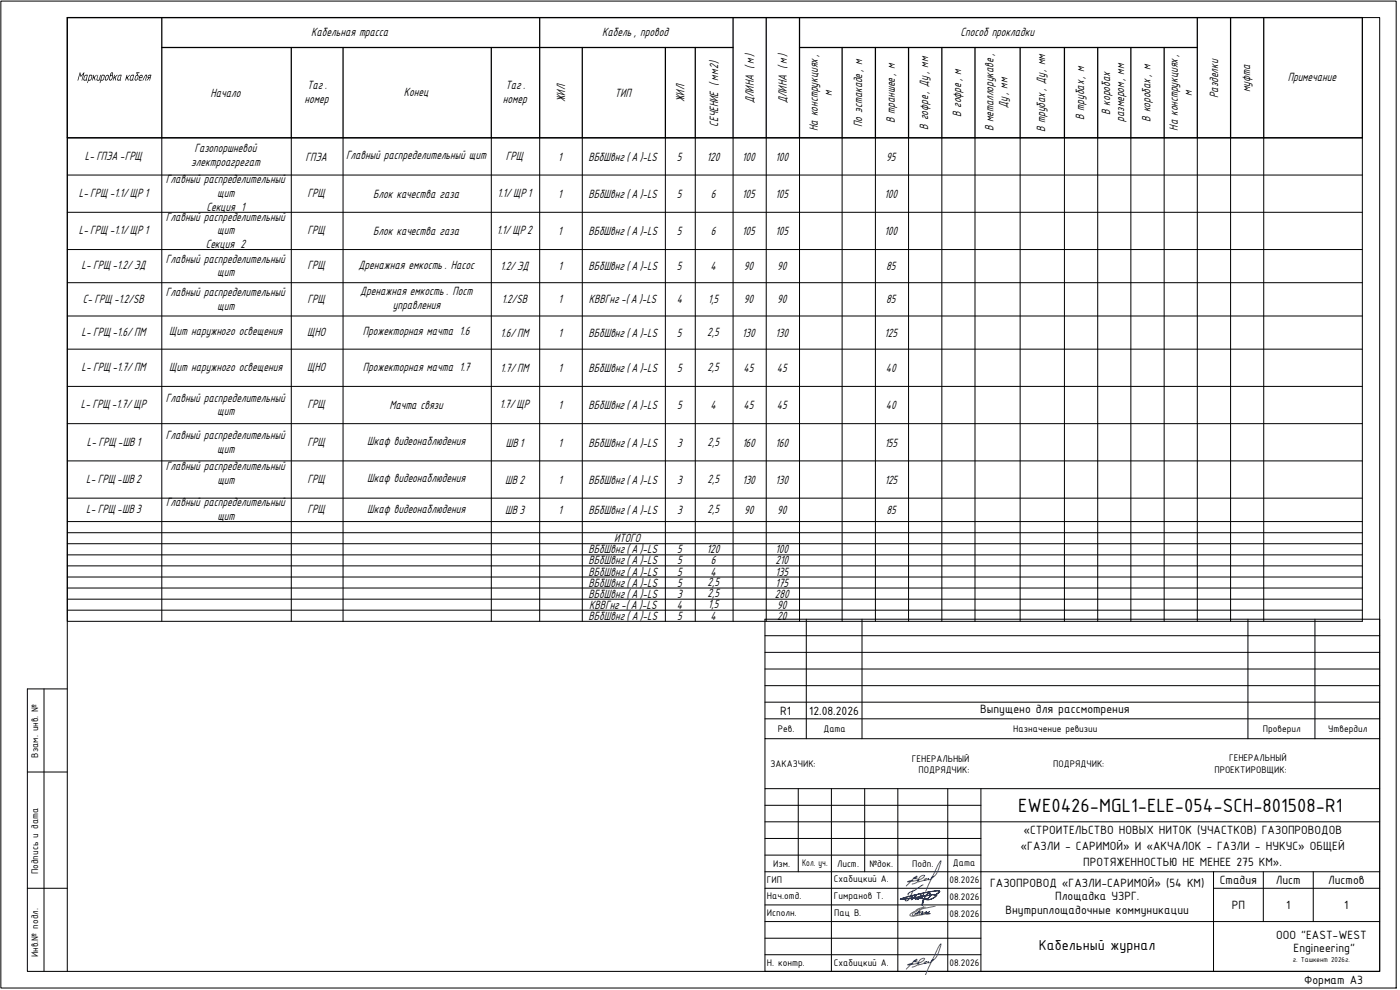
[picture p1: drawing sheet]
<svg xmlns="http://www.w3.org/2000/svg" width="420mm" height="297mm" viewBox="0 0 420 297" stroke-linecap="round" stroke-linejoin="round" font-family="sans-serif">
<!-- layer: 0 -->
<g fill="#000">
<path d="M38 22.5h.2l-.2 .8 1-.8-.6 .7 .2 .8-.1 .2-.4-.8-.5 .8zM43.6 22.5h.6l-.4 1.6-.2 .1 .3-1.5h-.2l-.9 1.5z"/>
<path d="M35.7 22.7l-.3 1 .1 .2 .5-.1 .3-1.1zM35.5 22.7l.4-.3 .6 .1-.3 1.7h-.8l-.2-.2z"/>
<path d="M39.4 22.8l-.3 1 .4 .1 .5-1.2zM39.2 22.7l.5-.3 .6 .1-.4 1.7-1-.1z"/>
<path d="M40.9 21.7h1v.2l-.7 .1 .4 1.1-.3 .8-.6 .3-.3-.3 .2-.9 .6-.6zM41 22.7l-.4 .9 .2 .3 .3-.2 .3-.6-.1-.4z"/>
<path d="M42.2 22.8l-.2 .4h.5l.1-.4zM41.9 22.8l.5-.4 .4 .2-.1 .8h-.8l-.1 .3 .1 .2h.6l-.1 .3-.8-.2z"/>
<path d="M44.5 22.6l.9-.1-.5 1.7 .1-.8-1 .8 .5-.8-.2-.2zM44.7 22.7l-.2 .4 .5 .1 .2-.5z"/>
</g>
<g fill="none" stroke="#000" stroke-width=".38">
<path d="M20.2 5.3h388.7v36h-388.7zM48.6 14.3h171.4M48.6 5.3v36M87.4 14.3v27M103 14.3v27M147.4 14.3v27M162 5.3v36M174.8 14.3v27M199.7 14.3v27M208.7 14.3v27M220 5.3v36M230 5.3v36"/>
<path d="M239.9 14.3h119.4M239.9 5.3v36M252.7 14.3v27M262.7 14.3v27M272.7 14.3v27M282.7 14.3v27M292.6 14.3v27M306.2 14.3v27M319.4 14.3v27M329.4 14.3v27M339.4 14.3v27M349.4 14.3v27"/>
<path d="M359.3 5.3v36M369.3 5.3v36M379.3 5.3v36"/>
</g>
<g fill="none" stroke="#000" stroke-width=".3">
<path d="M.3 .3h418.7v296.1h-418.7zM20.2 5.3h393.9v286.2h-393.9zM20.2 41.3h388.7v145.1h-388.7zM20.2 52.5h388.7M48.6 41.3v145.1M87.4 41.3v145.1M103 41.3v145.1M147.4 41.3v145.1M162 41.3v145.1M174.8 41.3v145.1M199.7 41.3v145.1M208.7 41.3v145.1"/>
<path d="M220 41.3v145.1M230 41.3v145.1M239.9 41.3v145.1M252.7 41.3v145.1M262.7 41.3v145.1M272.7 41.3v145.1M282.7 41.3v145.1M292.6 41.3v145.1M306.2 41.3v145.1M319.4 41.3v145.1M329.4 41.3v145.1M339.4 41.3v145.1"/>
<path d="M349.4 41.3v145.1M359.3 41.3v145.1M369.3 41.3v145.1M379.3 41.3v145.1M20.2 63.7h388.7M20.2 74.9h388.7M20.2 84.8h388.7M20.2 94.8h388.7M20.2 104.8h388.7M20.2 115.9h388.7M20.2 127.1h388.7M20.2 138.3h388.7"/>
<path d="M20.2 149.5h388.7M20.2 156.5h388.7M20.2 159.8h388.7M20.2 163.1h388.7M20.2 166.5h388.7M20.2 169.8h388.7M20.2 173.1h388.7M20.2 176.4h388.7M20.2 179.8h388.7M20.2 183.1h388.7M229.6 195.7h184.5M229.6 190.7h184.5"/>
<path d="M242 185.8v35.8M258.7 185.8v35.8M374.5 185.8v35.8M394.6 185.8v35.8M13.2 206.7v84.8M20.2 206.7h-12v84.8h12M229.6 215.7h184.5M229.6 210.7h184.5M229.6 205.7h184.5M229.6 200.7h184.5M8.2 231.6h12M229.6 236.6h184.5v54.9h-184.5z"/>
<path d="M229.6 221.6v15M239.6 236.6v25M249.5 236.6v54.9M259.5 236.6v25M269.5 236.6v54.9M284.4 236.6v54.9M294.4 236.6v54.9M414.1 221.6h-184.5v-35.8h184.5v50.8M229.6 246.6h184.5M229.6 251.6h64.8M229.6 241.6h64.8M229.6 256.6h64.8"/>
<path d="M8.2 266.5h12M229.6 276.5h184.5M229.6 261.6h184.5M229.6 266.5h64.8M229.6 271.5h64.8M364.2 266.5h49.9M364.2 261.6v29.9M379.1 261.6v14.9M394.1 261.6v14.9M229.6 281.5h64.8M229.6 286.5h64.8"/>
</g>
<path d="M276 273.9l.9-.4a.92 .92 0 0 1-1.1 .8zM277.2 272l-3.1 2.8a.66 .66 0 0 1-.2-.7 .66 .66 0 0 1 .6-.4l.4 .5 1.2-.7-1 1.2M277.7 272.2a3.6 3.6 0 0 0-2.8 1l.1 .3M280.7 271.9l-3.6 .7a6.8 6.8 0 0 0-4.1 2l.1 .1a13.2 13.2 0 0 0 5.3-.6h.8l-.7 .2-.6-.2 1.1-.6-.3 .3-1.1 .1 .4-.4-1.5 .7 .5-.5" fill="none" stroke="#3f00ff" stroke-width=".3"/>
<!-- layer: LAYER_1 -->
<path d="M273.7 265.2l1.6-.5a.45 .45 0 0 0 .4-.4 .45 .45 0 0 0-.2-.5l-1.4-.3a.83 .83 0 0 0 1.1-.6l-.5 .1-2.7 2.8M277.9 263.7l-.3 .3-2.1 .5a1.77 1.77 0 0 1 2-1.8v.1a4.3 4.3 0 0 1-3.7 1.6l-1.4 .2 .9-.4h.7M278.3 263.6l-.7 .1-.3 .3a1.11 1.11 0 0 0 1.4-.4l-.1 .3a1.35 1.35 0 0 0 1.4-.9l-.5 .4 .7-.4a4.3 4.3 0 0 0 1.7-3l.5-1.7-1 1.3-3.6 7.8M273.7 290.2l.5-.1a1.41 1.41 0 0 0 1.5-1.2l-1.6-.5a.83 .83 0 0 0 1.1-.5l-.5 .1-2.7 2.8M277.9 288.7a2.16 2.16 0 0 1-2 .7l-.1 .1a.51 .51 0 0 1-.4-.5 .51 .51 0 0 1 .4-.5l.6-.7 .7-.3 .4 .1a2.52 2.52 0 0 1-2.4 1.5l-2.7 .4 .9-.4h.7M278.3 288.5l-.7 .2-.3 .4 .9-.1 .5-.5-.1 .3a1.35 1.35 0 0 0 1.4-.8l-.5 .3 .8-.4a4.4 4.4 0 0 0 1.6-3l.5-1.7-1 1.4-3.6 7.7" fill="none" stroke="#003fff" stroke-width=".3"/>
<path d="M270.3 269.7h1.5l8.2-1.3 1.1 .1-.4 .6-1.5 .8h-1.1l-.9-.2-.4 1.9 .9-2.8 .8-.7h.6v.8l-.6 .7-.9 .1-.8-.2 .3-1-.4 .9-.5 .2-.1-.4 .3-.7-.8 1.2a.25 .25 0 0 1-.4 .1 .25 .25 0 0 1 0-.4l-.3 .4-.2-.2-.1-.5 .3-.6-1.4 1.4 .4-1.3-.4 1.3 1.4-1.4-.3 .6 .1 .5 .2 .2 .3-.4a.31 .31 0 0 0 .3 .5 .31 .31 0 0 0 .3-.4l.6-1-.3 .7 .1 .4 .5-.2 .5-.9-.4 1 .8 .2 .9-.1 .6-.7 .1-.7-.6-.2-.9 .8-.9 2.8 .4-1.9 .9 .2h1.1l1.9-1.1a.3 .3 0 0 0-.1-.4 .3 .3 0 0 0-.4 0l-10.4 1.5 1.7-.7 6.5-1.5 2.7-.4 .9 .1-.4 .6-1.3 .7 1.3-.7 .4-.6-.9-.1-2.7 .4zM274.1 267.1l-1.3 2.8-1 .4-.1-.4 .2-.2M277 265.5l-2.5 1.7-1.7 .6-.3 .5 .1 .3" fill="none" stroke="#00f" stroke-width=".3"/>
<text font-size="6.2" x="305.6" y="243.6">EWE0426-MGL1-ELE-054-SCH-801508-R1</text>
<text font-size="4.6" x="311.8" y="285">Кабельный журнал</text>
<g font-size="4">
<text x="93.4" y="10.7">Кабельная трасса</text>
<text x="180.8" y="10.7">Кабель, провод</text>
<text x="288.2" y="10.7">Способ прокладки</text>
<text x="23.1" y="24.2">Маркировка кабеля</text>
<text x="63.2" y="29">Начало</text>
<text x="92.2" y="26.6">Таг.</text>
<text x="121.2" y="28.9">Конец</text>
<text x="151.7" y="26.6">Таг .</text>
<text x="184.5" y="29">ТИП</text>
<text x="249.7" y="28.8" transform="rotate(-90 249.7 28.8)">м</text>
<text x="357.7" y="28.8" transform="rotate(-90 357.7 28.8)">м</text>
<text x="365.6" y="29.4" transform="rotate(-90 365.6 29.4)">Разделки</text>
<text x="375.2" y="27.7" transform="rotate(-90 375.2 27.7)">муфта</text>
<text x="386.5" y="24.2">Примечание</text>
<text x="91.4" y="30.8">номер</text>
<text x="150.9" y="30.8">номер</text>
<text x="169.6" y="30.7" transform="rotate(-90 169.6 30.7)">ЖИЛ</text>
<text x="205.4" y="30.7" transform="rotate(-90 205.4 30.7)">ЖИЛ</text>
<text x="226.2" y="30.9" transform="rotate(-90 226.2 30.9)">ДЛИНА ( м)</text>
<text x="236.1" y="30.9" transform="rotate(-90 236.1 30.9)">ДЛИНА ( м)</text>
<text x="288.5" y="35.2" transform="rotate(-90 288.5 35.2)">В гофре, м</text>
<text x="302.3" y="32.5" transform="rotate(-90 302.3 32.5)">Ду, мм</text>
<text x="325.3" y="36" transform="rotate(-90 325.3 36)">В трубах, м</text>
<text x="333.2" y="34.5" transform="rotate(-90 333.2 34.5)">В коробах</text>
<text x="215.6" y="38" transform="rotate(-90 215.6 38)">СЕЧЕНИЕ ( мм2)</text>
<text x="245.5" y="39.3" transform="rotate(-90 245.5 39.3)">На конструкциях,</text>
<text x="258.7" y="38.1" transform="rotate(-90 258.7 38.1)">По эстакаде , м</text>
<text x="268.6" y="36.9" transform="rotate(-90 268.6 36.9)">В траншее, м</text>
<text x="278.6" y="38.9" transform="rotate(-90 278.6 38.9)">В гофре, Ду, мм</text>
<text x="298.2" y="39.5" transform="rotate(-90 298.2 39.5)">В металлорукаве,</text>
<text x="313.7" y="39.7" transform="rotate(-90 313.7 39.7)">В трубах , Ду, мм</text>
<text x="337.4" y="36.5" transform="rotate(-90 337.4 36.5)">размером, мм</text>
<text x="345.3" y="36.5" transform="rotate(-90 345.3 36.5)">В коробах, м</text>
<text x="353.5" y="39.2" transform="rotate(-90 353.5 39.2)">На конструкциях,</text>
<text x="25.5" y="47.9">L-ГПЭА -ГРЩ</text>
<text x="58.3" y="45.7">Газопоршневой</text>
<text x="103.8" y="47.8">Главный распределительный щит</text>
<text x="151.8" y="47.9">ГРЩ</text>
<text x="57.4" y="49.9">электроагрегат</text>
<text x="91.7" y="48.2">ГПЭА</text>
<text x="167.6" y="48.2">1</text>
<text x="176.6" y="48.2">ВБбШвнг( А)-LS</text>
<text x="203.2" y="48.2">5</text>
<text x="212.1" y="48.2">120</text>
<text x="222.8" y="48.2">100</text>
<text x="232.7" y="48.2">100</text>
<text x="266" y="48.2">95</text>
<text x="23.6" y="59.1">L- ГРЩ-1.1/ ЩР 1</text>
<text x="49.8" y="55">Главный распределительный</text>
<text x="65.2" y="59.2">щит</text>
<text x="92.2" y="59.1">ГРЩ</text>
<text x="112" y="59.3">Блок качества газа</text>
<text x="149.3" y="59.1">1.1/ ЩР 1</text>
<text x="167.6" y="59.3">1</text>
<text x="176.6" y="59.3">ВБбШвнг( А)-LS</text>
<text x="203.2" y="59.3">5</text>
<text x="213.3" y="59.3">6</text>
<text x="222.8" y="59.3">105</text>
<text x="232.7" y="59.3">105</text>
<text x="265.5" y="59.3">100</text>
<text x="61.9" y="63.3">Секция 1</text>
<text x="23.6" y="70.3">L- ГРЩ-1.1/ ЩР 1</text>
<text x="49.8" y="66.2">Главный распределительный</text>
<text x="65.2" y="70.3">щит</text>
<text x="92.3" y="70.3">ГРЩ</text>
<text x="112" y="70.5">Блок качества газа</text>
<text x="149.1" y="70.3">1.1/ ЩР2</text>
<text x="167.6" y="70.5">1</text>
<text x="176.6" y="70.5">ВБбШвнг( А)-LS</text>
<text x="203.2" y="70.5">5</text>
<text x="213.3" y="70.5">6</text>
<text x="222.8" y="70.5">105</text>
<text x="232.7" y="70.5">105</text>
<text x="265.5" y="70.5">100</text>
<text x="61.7" y="74.5">Секция 2</text>
<text x="24.5" y="80.8">L- ГРЩ-1.2/ЭД</text>
<text x="49.8" y="78.8">Главный распределительный</text>
<text x="65.2" y="83">щит</text>
<text x="92.3" y="80.8">ГРЩ</text>
<text x="107.6" y="80.7">Дренажная емкость. Насос</text>
<text x="150.2" y="80.9">1.2/ ЭД</text>
<text x="167.6" y="81.1">1</text>
<text x="176.6" y="81.1">ВБбШвнг( А)-LS</text>
<text x="203.2" y="81.1">5</text>
<text x="213.2" y="81.1">4</text>
<text x="223.3" y="81.1">90</text>
<text x="233.2" y="81.1">90</text>
<text x="266" y="81.1">85</text>
<text x="49.8" y="88.8">Главный распределительный</text>
<text x="108.1" y="88.6">Дренажная емкость . Пост</text>
<text x="24.9" y="90.8">C- ГРЩ-1.2/SB</text>
<text x="65.2" y="92.9">щит</text>
<text x="92.3" y="90.8">ГРЩ</text>
<text x="117.9" y="92.8">управления</text>
<text x="150.6" y="91">1.2/SB</text>
<text x="167.6" y="91">1</text>
<text x="176.8" y="91">КВВГнг-( А)-LS</text>
<text x="203.1" y="91">4</text>
<text x="212.5" y="90.8">1,5</text>
<text x="223.3" y="91">90</text>
<text x="233.2" y="91">90</text>
<text x="266" y="91">85</text>
<text x="24.5" y="100.8">L- ГРЩ-1.6/ПМ</text>
<text x="50.8" y="100.7">Щит наружного освещения</text>
<text x="92.2" y="100.8">ЩНО</text>
<text x="108.9" y="100.7">Прожекторная мачта 1.6</text>
<text x="150.2" y="101">1.6/ ПМ</text>
<text x="167.6" y="101">1</text>
<text x="176.6" y="101">ВБбШвнг( А)-LS</text>
<text x="203.2" y="101">5</text>
<text x="212.3" y="100.8">2,5</text>
<text x="222.8" y="101">130</text>
<text x="232.7" y="101">130</text>
<text x="265.5" y="101">125</text>
<text x="24.5" y="111.4">L- ГРЩ-1.7/ПМ</text>
<text x="50.8" y="111.2">Щит наружного освещения</text>
<text x="92.2" y="111.4">ЩНО</text>
<text x="108.9" y="111.2">Прожекторная мачта 1.7</text>
<text x="150.2" y="111.6">1.7/ ПМ</text>
<text x="167.6" y="111.6">1</text>
<text x="176.6" y="111.6">ВБбШвнг( А)-LS</text>
<text x="203.2" y="111.6">5</text>
<text x="212.3" y="111.4">2,5</text>
<text x="223.2" y="111.6">45</text>
<text x="233.2" y="111.6">45</text>
<text x="265.9" y="111.6">40</text>
<text x="24.3" y="122.5">L- ГРЩ-1.7/ ЩР</text>
<text x="49.8" y="120.5">Главный распределительный</text>
<text x="65.2" y="124.7">щит</text>
<text x="92.3" y="122.5">ГРЩ</text>
<text x="116.9" y="122.8">Мачта связи</text>
<text x="150" y="122.5">1.7/ ЩР</text>
<text x="167.6" y="122.8">1</text>
<text x="176.6" y="122.8">ВБбШвнг( А)-LS</text>
<text x="203.2" y="122.8">5</text>
<text x="213.2" y="122.8">4</text>
<text x="223.2" y="122.8">45</text>
<text x="233.2" y="122.8">45</text>
<text x="265.9" y="122.8">40</text>
<text x="49.8" y="131.7">Главный распределительный</text>
<text x="26.1" y="133.7">L- ГРЩ-ШВ 1</text>
<text x="65.2" y="135.8">щит</text>
<text x="92.3" y="133.7">ГРЩ</text>
<text x="110.2" y="133.6">Шкаф видеонаблюдения</text>
<text x="151.8" y="134">ШВ1</text>
<text x="167.6" y="134">1</text>
<text x="176.6" y="134">ВБбШвнг( А)-LS</text>
<text x="203.2" y="134">3</text>
<text x="212.3" y="133.7">2,5</text>
<text x="222.8" y="134">160</text>
<text x="232.7" y="134">160</text>
<text x="265.5" y="134">155</text>
<text x="49.8" y="141">Главный распределительный</text>
<text x="25.9" y="144.9">L- ГРЩ-ШВ2</text>
<text x="65.2" y="145.1">щит</text>
<text x="92.3" y="144.9">ГРЩ</text>
<text x="110.2" y="144.8">Шкаф видеонаблюдения</text>
<text x="151.6" y="145.1">ШВ 2</text>
<text x="167.6" y="145.1">1</text>
<text x="176.6" y="145.1">ВБбШвнг( А)-LS</text>
<text x="203.2" y="145.1">3</text>
<text x="212.3" y="144.9">2,5</text>
<text x="222.8" y="145.1">130</text>
<text x="232.7" y="145.1">130</text>
<text x="265.5" y="145.1">125</text>
<text x="25.9" y="154">L- ГРЩ-ШВ3</text>
<text x="49.8" y="152">Главный распределительный</text>
<text x="92.3" y="154">ГРЩ</text>
<text x="110.2" y="153.9">Шкаф видеонаблюдения</text>
<text x="151.6" y="154.2">ШВ 3</text>
<text x="167.6" y="154.2">1</text>
<text x="176.6" y="154.2">ВБбШвнг( А)-LS</text>
<text x="203.2" y="154.2">3</text>
<text x="212.3" y="154">2,5</text>
<text x="223.3" y="154.2">90</text>
<text x="233.3" y="154.2">90</text>
<text x="266" y="154.2">85</text>
<text x="65.2" y="156.1">щит</text>
<text x="176.6" y="166.1">ВБбШвнг( А)-LS</text>
<text x="184.3" y="162.7">ИТОГО</text>
<text x="203.2" y="166.1">5</text>
<text x="212.1" y="166.1">120</text>
<text x="232.7" y="166.1">100</text>
<text x="176.6" y="169.4">ВБбШвнг( А)-LS</text>
<text x="176.6" y="172.7">ВБбШвнг( А)-LS</text>
<text x="203.2" y="169.4">5</text>
<text x="203.2" y="172.7">5</text>
<text x="213.2" y="172.7">4</text>
<text x="213.4" y="169.4">6</text>
<text x="232.7" y="169.4">210</text>
<text x="232.7" y="172.7">135</text>
<text x="176.6" y="176">ВБбШвнг( А)-LS</text>
<text x="176.6" y="179.4">ВБбШвнг( А)-LS</text>
<text x="203.2" y="176">5</text>
<text x="203.2" y="179.4">3</text>
<text x="212.3" y="175.8">2,5</text>
<text x="212.3" y="179.1">2,5</text>
<text x="232.6" y="179.4">280</text>
<text x="232.7" y="176">175</text>
<text x="176.6" y="186">ВБбШвнг( А)-LS</text>
<text x="176.8" y="182.7">КВВГнг-( А)-LS</text>
<text x="203.1" y="182.7">4</text>
<text x="203.2" y="186">5</text>
<text x="212.5" y="182.4">1,5</text>
<text x="213.2" y="186">4</text>
<text x="233.3" y="182.7">90</text>
<text x="233.3" y="186">20</text>
</g>
<g font-size="3.9">
<text x="234.2" y="214.4">R1</text>
<text x="242.9" y="214.4">12.08.2026</text>
<text x="294.2" y="214.1">Выпущено для рассмотрения</text>
<text x="307.1" y="250.3">«СТРОИТЕЛЬСТВО НОВЫХ НИТОК (УЧАСТКОВ) ГАЗОПРОВОДОВ</text>
<text x="306.3" y="255">«ГАЗЛИ - САРИМОЙ» И «АКЧАЛОК - ГАЗЛИ - НУКУС» ОБЩЕЙ</text>
<text x="325.1" y="259.7">ПРОТЯЖЕННОСТЬЮ НЕ МЕНЕЕ 275 КМ».</text>
<text x="297.1" y="266">ГАЗОПРОВОД «ГАЗЛИ-САРИМОЙ» (54 КМ)</text>
<text x="366.1" y="265.3">Стадия</text>
<text x="382.9" y="265.3">Лист</text>
<text x="398.6" y="265.3">Листов</text>
<text x="301.8" y="274.3">Внутриплощадочные коммуникации</text>
<text x="316.7" y="270.2">Площадка УЗРГ.</text>
<text x="369.7" y="272.8">РП</text>
<text x="386" y="272.8">1</text>
<text x="403.4" y="272.8">1</text>
<text x="383" y="281.8">OOO &quot;EAST-WEST</text>
<text x="388.2" y="285.8">Engineering&quot;</text>
<text x="391.4" y="295.2">Формат A3</text>
</g>
<g font-size="3.1">
<text x="233.4" y="219.6">Рев.</text>
<text x="247.1" y="219.6">Дата</text>
<text x="304.1" y="219.6">Назначение ревизии</text>
<text x="379" y="219.6">Проверил</text>
<text x="398.6" y="219.6">Утвердил</text>
<text x="11.4" y="227.4" transform="rotate(-90 11.4 227.4)">Взам. инв. №</text>
<text x="231.2" y="230.2">ЗАКАЗЧИК:</text>
<text x="273.6" y="228.6">ГЕНЕРАЛЬНЫЙ</text>
<text x="275.6" y="231.9">ПОДРЯДЧИК:</text>
<text x="316.1" y="230.1">ПОДРЯДЧИК:</text>
<text x="364.4" y="232">ПРОЕКТИРОВЩИК:</text>
<text x="368.9" y="228.5">ГЕНЕРАЛЬНЫЙ</text>
<text x="11.4" y="262.3" transform="rotate(-90 11.4 262.3)">Подпись и дата</text>
<text x="232" y="260">Изм.</text>
<text x="240.7" y="259.7">Кол. уч.</text>
<text x="251.2" y="260">Лист.</text>
<text x="260.9" y="260">№док.</text>
<text x="273.8" y="260">Подп.</text>
<text x="286" y="259.9">Дата</text>
<text x="230.2" y="265">ГИП</text>
<text x="230.2" y="269.8">Нач.отд.</text>
<text x="250.2" y="269.8">Гимранов Т.</text>
<text x="250.2" y="264.8">Схабицкий А.</text>
<text x="284.9" y="265">08.2026</text>
<text x="230.2" y="274.8">Исполн.</text>
<text x="250.3" y="274.9">Пац В.</text>
<text x="284.9" y="270">08.2026</text>
<text x="284.9" y="275">08.2026</text>
<text x="11.4" y="287.2" transform="rotate(-90 11.4 287.2)">Инв.№ подл.</text>
<text x="230.2" y="289.9">Н. контр.</text>
<text x="250.2" y="289.7">Схабицкий А.</text>
<text x="284.9" y="290">08.2026</text>
</g>
<text font-size="2.3" x="388" y="288.7">г. Ташкент 2026г.</text>
</svg>
